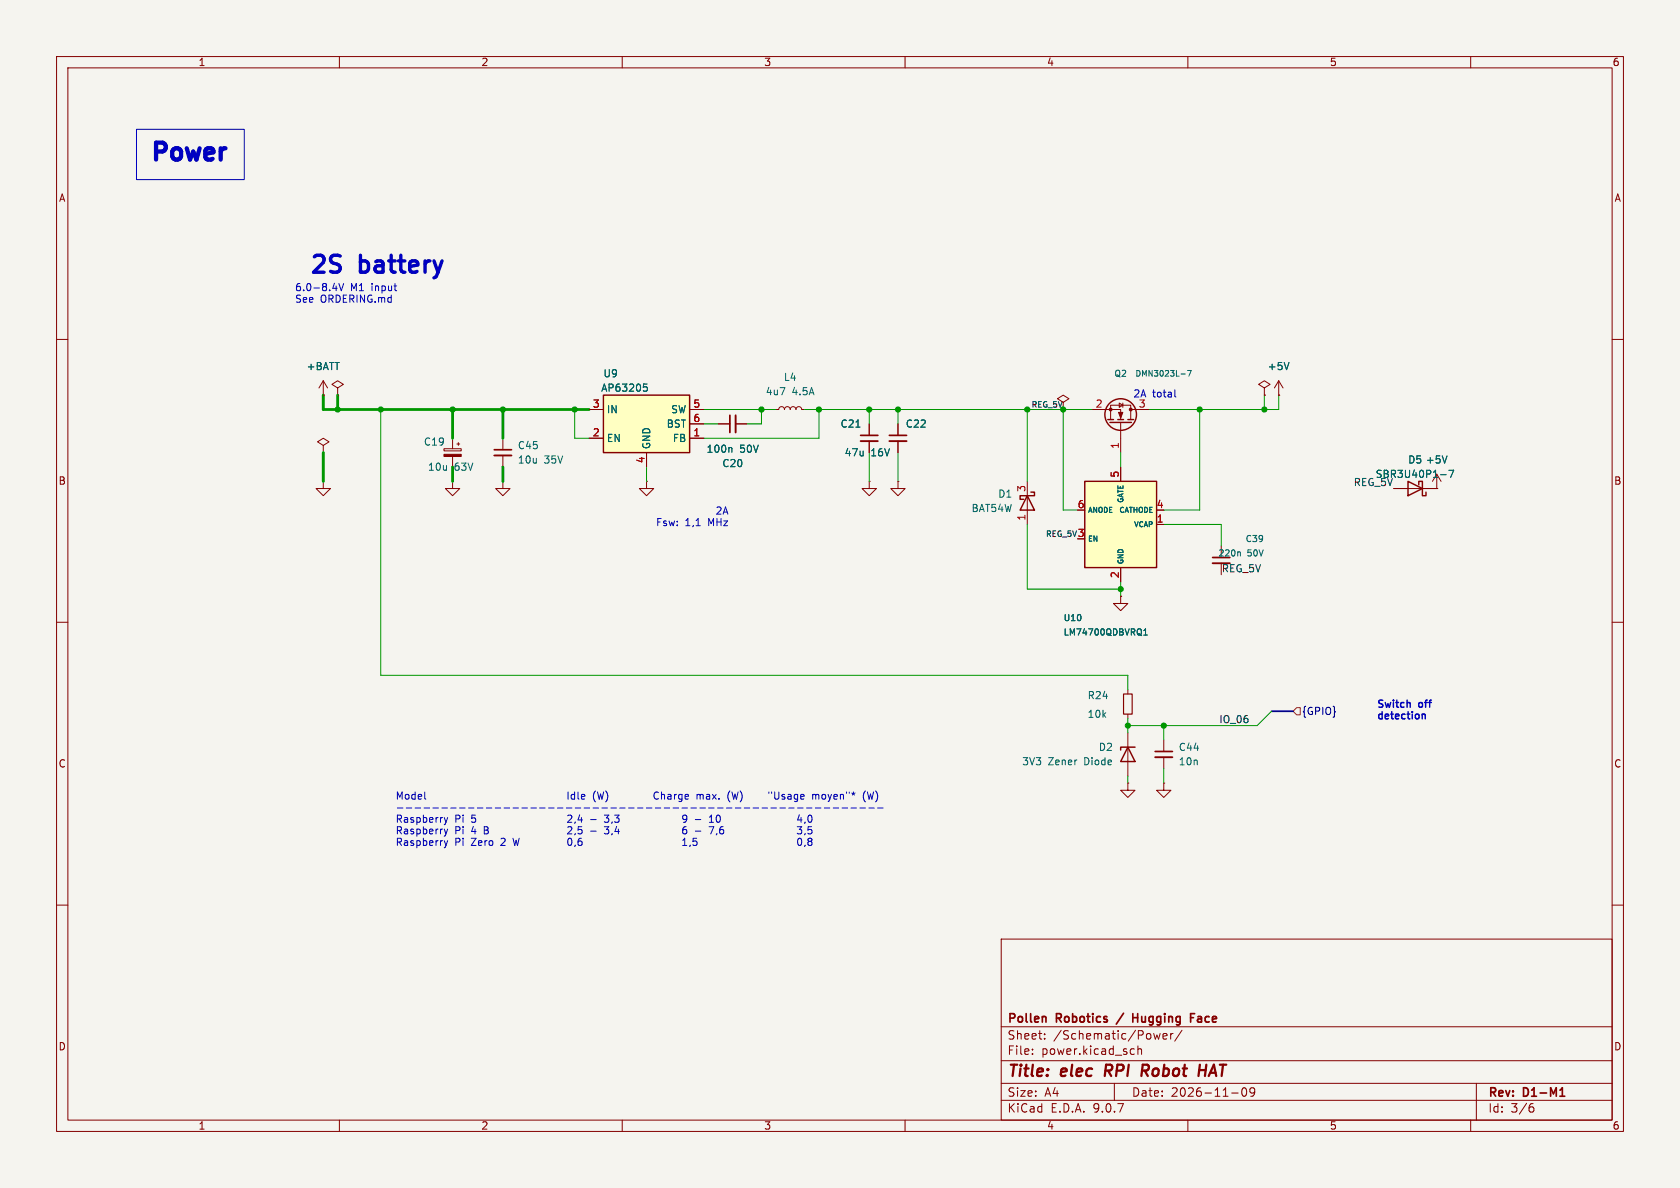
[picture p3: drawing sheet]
<svg xmlns="http://www.w3.org/2000/svg" width="297mm" height="210mm" viewBox="0 0 297 210" stroke-linecap="round" stroke-linejoin="round" font-family="sans-serif">
<path d="M0 0h297v210h-297z" fill="#f5f4ef" stroke="#f5f4ef" stroke-width=".18"/>
<g fill="none" stroke="#840000" stroke-width=".18">
<path d="M10 10h277v190h-277zM12 12h273v186h-273zM60 10v2M110 10v2M160 10v2M210 10v2M260 10v2M10 60h2M57.1 69.9h.1M57.1 78.7l1.1-.6-1.1-.6-1 .6 1 .6v1.3M57.1 67.3l-.7 1.3M57.1 67.3l.8 1.3"/>
<path d="M57.1 67.3v2.6M59.7 68.6l1-.7-1-.6-1 .6 1 .7v1.3M59.7 69.9h.1M78.5 79.3h3v.4h-3zM80 77.5v1.8M80.8 78.5h.5M81 78.2v.5M88.9 77.5v2M127 74.9h2M130 74.9h2.1M137.2 72.4h.5l.1-.4 .4-.1 .3 .1 .2 .4 .1-.4 .4-.1 .3 .1 .2 .4 .1-.4 .4-.1 .4 .1 .1 .4 .2-.4 .3-.1 .4 .1 .1 .4h.5M153.7 74.9v2.1"/>
<path d="M153.7 78v2M158.7 74.9v2.1M158.7 78v2M188 71.1l1-.6-1-.6-1.1 .6 1.1 .6v1.3M193 72.4h5.1v1.8M196.3 74.2v-2.6h3.6v2.6M197.9 71.2l.6 .4-.6 .4zM198.1 74.7v5.3M198.5 71.2v.8M199.9 72.4h3.3M223.5 68.6l1-.7-1-.6-1 .6 1 .7v1.3M223.5 69.9h.1"/>
<path d="M226.1 69.9h.1M226.1 67.3l-.8 1.3M226.1 67.3l.7 1.3M226.1 67.3v2.6M285 60h2M57.1 80h.1M57.1 85.1v1.3h1.3l-1.3 1.2-1.2-1.2h1.2M57.1 85.1h.1M80 85.1v1.3h1.3l-1.3 1.2-1.3-1.2h1.3M80 85.1h.1M80 80.7v1.9M88.9 85.1v1.3h1.3l-1.3 1.2-1.3-1.2h1.3"/>
<path d="M88.9 85.1h.1M88.9 80.5v2.1M153.7 85.1v1.3h1.2l-1.2 1.2-1.3-1.2h1.3M153.7 85.1h.1M158.7 85.1v1.3h1.3l-1.3 1.2-1.2-1.2h1.2M158.7 85.1h.1M181.6 85.1v7.6M215.9 96.5v2.1M10 110h2M198.1 105.4v1.3h1.3l-1.3 1.3-1.3-1.3h1.3M198.1 105.4h.1M285 110h2"/>
<path d="M199.4 138.4v1.3h1.3l-1.3 1.3-1.3-1.3h1.3M199.4 138.4h.1M199.4 121.9v.8M199.4 126.2v.8M199.4 129.5v7.7M10 160h2M177 166h108v32h-108zM285 160h2M60 198v2M110 198v2M160 198v2M177 194.5h108"/>
<path d="M177 191.5h108M177 187.5h108M177 181.5h108M182.5 186.3v.1M182.5 185.5v.1M184.7 183.6v.1M184.7 182.8v.1M197 191.5v3M200.1 185.4l.4 .1M200.5 186.3l-.4 .1M201.2 185.5l.2-.1 .3 .1 .1 .9M201.2 184.9v1.5"/>
<path d="M205.1 182.7l-.3 1-.3-.7-.3 .7M205.6 183.2l.7-.1-.1-.3-.4-.1-.2 .2 .1 .7h.5M207 182.7v1M207.4 182.7l-.3 .1-.1 .2M209 182.1l-1.3 2M210 198v2M217.7 193.2h1.2M219.7 192.4l.2-.1a.81 .81 0 0 1 .6 .6 .81 .81 0 0 1-.3 .8l-.2 .1a.81 .81 0 0 1-.3-1.4zM221.8 192.9l-.3 .3h-.3l-.2-.3 .1-.5 .4-.1 .2 .1a.99 .99 0 0 1-.3 1.4h-.3M260 198v2M261 191.5v6.5M270.6 195.7h.4l.2 .3-.1 .5-.5 .1"/>
<path d="M271 195.1l-.4 .1"/>
</g>
<g fill="none" stroke="#840000" stroke-width=".3">
<path d="M87.4 79.5h3M129 73.4v3.1M152.1 77h3.1M157.2 77h3.1M214.4 98.6h3M184.8 179.8l.1 .9M198.6 179.1l-1.3 1.9M200.3 179.2v1.5M200.3 179.9h.8M210.5 179.9h.5M210.5 179.2h.7M211.8 180.2v.4"/>
<path d="M275.8 193.8h.8M275.9 192.6l.3-.3v1.5"/>
</g>
<path d="M195.6 188.2l-.3 2M202 188.2h.8M202.4 189.3l.5 .9M202.9 189.2l-1 .1M212 189.2h1.1M213.3 188.2l-.3 2" fill="none" stroke="#840000" stroke-width=".4"/>
<path d="M198.6 122.7h1.6v3.5h-1.6z" fill="none" stroke="#840000" stroke-width=".2"/>
<path d="M130 73.4v3.1M152.1 78h3.1M157.2 78h3.1M87.4 80.5h3M214.4 99.6h3" fill="none" stroke="#840000" stroke-width=".33"/>
<g fill="none" stroke="#840000" stroke-width=".25">
<path d="M195.8 74.2h1M196.2 74.7h3.8M197.6 74.2h1M199.4 74.2h1M181.6 87.6l1.3 2.6h-2.6zM182.2 87h.7v.6h-2.6v.7h.7M199.4 132.1l1.3 2.5h-2.6zM200.7 132.1h-2.6v.5"/>
<circle cx="198.1" cy="73.3" r="2.79"/>
</g>
<path d="M129.2 79.1l.2 .2v.7M151.3 75.5h.7M208.8 66.1h.7M209.9 65.5h.7l-.4 1M227.9 64.1l-.4 1.2M219.1 97.6l.2 .1v.6" fill="none" stroke="#006464" stroke-width=".18"/>
<g fill="#840000" stroke="#840000" stroke-width=".18">
<path d="M78.5 80.3h3v.4h-3z"/>
<path d="M197.7 72.9h.8l-.4 1z"/>
<circle cx="199.9" cy="72.4" r=".25"/>
<circle cx="196.3" cy="72.4" r=".25"/>
</g>
<path d="M191.8 85.1h12.7v15.2h-12.7z" fill="#ffffc2"/>
<path d="M191.8 85.1h12.7v15.2h-12.7zM248.9 85.1l2.6 1.3-2.6 1.2zM250.8 85.7v-.6h.7v2.5h.6v-.6" fill="none" stroke="#840000" stroke-width=".25"/>
<path d="M114.3 85.1v1.3h1.3l-1.3 1.2-1.3-1.2h1.3M114.3 85.1h.1M198.1 82.6v2.5M204.5 92.7h1.2M246.4 86.4h7.6M254 86.4h.1M254 83.8v2.6M198.1 100.3v2.6M205.7 138.4v1.3h1.3l-1.3 1.3-1.2-1.3h1.2M205.7 138.4h.1M205.7 130.8v2M205.7 133.9v2" fill="none" stroke="#840000" stroke-width=".18"/>
<path d="M254.7 83.9h1M255.8 80.6l-.4 1.3M256.1 83.1h.9l-.6 1.3M202.2 112.3h.6M202.2 111.5l.3-.3v1.1" fill="none" stroke="#006464" stroke-width=".18"/>
<path d="M204.2 132.8h3.1" fill="none" stroke="#840000" stroke-width=".3"/>
<path d="M204.2 133.9h3.1" fill="none" stroke="#840000" stroke-width=".33"/>
<path d="M106.7 69.9h15.2v10.1h-15.2z" fill="#ffffc2"/>
<path d="M106.7 69.9h15.2v10.1h-15.2z" fill="none" stroke="#840000" stroke-width=".25"/>
<g fill="none" stroke="#840000" stroke-width=".18">
<path d="M57.1 69.9h.1M59.7 69.9h.1M104.1 72.4h2.6M104.1 77.5h2.6M121.9 72.4h2.6M121.9 77.5h2.6M121.9 74.9h2.6M127 74.9h2M130 74.9h2.1M153.7 74.9v2.1M153.7 78v2M158.7 74.9v2.1"/>
<path d="M158.7 78v2M223.5 69.9h.1M226.1 69.9h.1M114.3 80v2.6M198.1 82.6v2.5M204.5 92.7h1.2M246.4 86.4h2.5M251.5 86.4h2.5M254 86.4h.1M198.1 105.4h.1M198.1 100.3v2.6"/>
</g>
<path d="M113.8 67.9h.6M113.9 68.4h.3l.3 .2-.2 .5-.4 .1M129.2 79.1l.2 .2v.7M151.3 75.5h.7M227.9 64.1l-.4 1.2M254.7 83.9h1M255.8 80.6l-.4 1.3M256.1 83.1h.9l-.6 1.3M202.2 112.3h.6M202.2 111.5l.3-.3v1.1" fill="none" stroke="#006464" stroke-width=".18"/>
<path d="M229.2 125.1h.7v1.3h-.7l-.6-.7z" fill="none" stroke="#725600" stroke-width=".18"/>
<path d="M224.8 125.7h3.8" fill="none" stroke="#000084" stroke-width=".3"/>
<g fill="none" stroke="#009600" stroke-width=".18">
<path d="M67.3 72.4v47h132.1v2.5M101.6 72.4v5.1h2.5M124.5 72.4h12.7M124.5 74.9h2.5M134.6 72.4v2.5h-2.5M142.2 72.4h50.8M144.8 72.4v5.1h-20.3M153.7 72.4v2.5M158.7 72.4v2.5M181.6 72.4v12.7M188 72.4v17.8h2.5M212.1 72.4v17.8h-6.4"/>
<path d="M223.5 69.9v2.5M226.1 69.9v2.5h-22.9M114.3 82.6v2.5M153.7 80v5.1M158.7 80v5.1M181.6 92.7v11.4h16.5M198.1 80v2.6M205.7 92.7h10.2v3.8M198.1 102.9v2.5M199.4 127v2.5M199.4 137.2v1.2M205.7 128.3v2.5"/>
<path d="M205.7 135.9v2.5M224.8 125.7l-2.6 2.6h-22.8"/>
</g>
<path d="M57.1 69.9v2.5h47M59.7 69.9v2.5M80 72.4v5.1M88.9 72.4v5.1M57.1 80v5.1M80 82.6v2.5M88.9 82.6v2.5" fill="none" stroke="#009600" stroke-width=".5"/>
<g fill="none" stroke="#0000c2" stroke-width=".18">
<path d="M24.1 22.9h19.1v8.9h-19.1zM58.8 51h.8M59.4 50.5v.9M59.9 50.1l.4 1.3 .5-1.3M207.7 68.9v1.1l.2 .2M153 139.8a1.46 1.46 0 0 0 0 2M154.8 139.8a1.46 1.46 0 0 1 0 2M70.3 142.8h.9M71.8 142.8h1M73.4 142.8h1M75 142.8h.9M75.2 141.2l.1 .1"/>
<path d="M76.5 142.8h1M78.1 142.8h1M78.5 144.5l.3 .9M78.5 146.6l.3 .8M78.5 148.6l.3 .9M78.8 145.4l-.3 .4M78.8 147.4l-.3 .4M78.8 149.5l-.3 .4M79.1 144.5l-.3 .9M79.1 146.6l-.3 .8M79.1 148.6l-.3 .9M79.7 142.8h1"/>
<path d="M81.3 142.8h.9M82.8 142.8h1M84.4 142.8h1M86 142.8h.9M87.5 142.8h1M89.1 142.8h1M90.7 142.8h1M92.3 142.8h.9M93.8 142.8h1M95.4 142.8h1M97 142.8h1M98.6 142.8h.9"/>
<path d="M100.1 142.8h1M100.4 144.2l.5-.1 .2 .4-.8 .9h.8M100.4 146.3l.5-.2 .2 .4-.8 .9h.8M100.4 140v1.3M100.8 148.2a.79 .79 0 0 1 0 1.3M101.6 140v1.3M101.6 140.5l-.4-.1-.2 .3 .1 .5h.5M101.7 145.3l-.1 .2M101.7 147.3l-.1 .3M101.7 149.5l-.1 .1M101.7 142.8h1M102.2 140v1.1l.2 .2"/>
<path d="M102.5 144l-.3 .9M102.8 140.9l.6-.2-.1-.2-.3-.1-.2 .2v.6h.5M103.3 142.8h.9M104.4 144.9h1M104.8 142.8h1M106.4 142.8h1M107.6 146.7v.6M107.6 146.1l-.4 .5M108 142.8h1M108.2 147.3l-.1 .3M109 146.1l-.3 .9h.8M109.3 146.6v.8"/>
<path d="M109.6 142.8h.9M111.1 142.8h1M112.7 142.8h1M114.3 142.8h.9M115.9 142.8h.9M116.4 140.1a.6 .6 0 0 0-.8 .4 .6 .6 0 0 0 .6 .8l.2-.1M117.4 142.8h1M119 142.8h1M120.6 142.8h.9M120.7 149.5h.7M120.7 148.5l.4-.3v1.3M120.9 146.3a.99 .99 0 0 0-.1 1l.4 .1"/>
<path d="M121.2 146.6l-.4 .1-.1 .2M121.5 140.4l.2 .3-.6 .2M121.7 141.2l-.2 .1M122 149.4l-.1 .2M122.1 142.8h1M122.6 148.2l-.1 .6 .2-.1h.4l.1 .5-.2 .3-.5-.2M122.9 144.9h1M123.7 142.8h1M125.3 142.8h1M126.2 146.1l-.6 1.3M126.7 144.2l.2-.1a.68 .68 0 0 1 .5 .6 .68 .68 0 0 1-.5 .7l-.2-.2M126.7 147.3l-.1 .3"/>
<path d="M126.9 142.8h.9M127.8 146.1l-.3 .1a.86 .86 0 0 0 0 1.2l.4-.1v-.4l-.2-.3-.4 .1-.1 .2M128.4 142.8h1M130 142.8h1M131.6 142.8h.9M133.1 142.8h1M134.7 142.8h1M136.3 142.8h1M137.9 142.8h.9M139.4 142.8h1M140.9 146.1h.8l-.4 .5 .4 .1v.6l-.2 .1-.6-.1M141 142.8h1"/>
<path d="M141.1 148.3l.2-.1a.68 .68 0 0 1 .5 .6 .68 .68 0 0 1-.5 .7l-.2-.2-.1-.3zM141.3 144l-.3 .9h.8M141.6 144.5v.9M142.3 145.3l-.1 .2M142.3 147.3l-.1 .3M142.3 149.4l-.1 .2M142.6 142.8h1M142.9 144.2l.2-.1a.68 .68 0 0 1 .5 .6 .68 .68 0 0 1-.5 .7l-.2-.2-.1-.3zM143.1 148.7l-.3 .3 .1 .3 .2 .2 .3-.1 .1-.2v-.2l-.2-.3M143.1 148.7l-.3-.2 .3-.3h.2l.2 .2-.2 .3M143.1 148.7h.2M143.5 146.1h-.6l-.1 .6 .2-.1 .4 .1 .1 .2v.4l-.2 .1-.5-.1"/>
<path d="M143.7 140.5l.3-.1 .2 .2M143.7 140.4v.9M144.2 142.8h.9M145.7 142.8h1M147.3 142.8h1M148.6 140.5l.2-.1 .3 .1v.8M148.6 140.4v.9M148.9 142.8h.9M149.7 140v.2M150.1 140v.2M150.4 142.8h1M150.6 140.2l.3 .1"/>
<path d="M150.9 140v.3M150.9 140.3l-.2 .2M150.9 140.3l.1 .2M151.2 140.2l-.3 .1M152 142.8h1M153.3 140l.3 1.3 .3-.9 .2 .9 .3-1.3M153.6 142.8h1M155.2 142.8h.9"/>
</g>
<path d="M29.3 26.2a.81 .81 0 0 0-.6-1h-1.1v3" fill="none" stroke="#0000c2" stroke-width=".75"/>
<path d="M251.6 126.2l.4 .2v.7" fill="none" stroke="#0000c2" stroke-width=".25"/>
<g fill="#009600" stroke="#009600" stroke-width=".18">
<circle cx="188" cy="72.4" r=".46"/>
<circle cx="198.1" cy="104.1" r=".46"/>
<circle cx="181.6" cy="72.4" r=".46"/>
<circle cx="59.7" cy="72.4" r=".46"/>
<circle cx="88.9" cy="72.4" r=".46"/>
<circle cx="80" cy="72.4" r=".46"/>
<circle cx="67.3" cy="72.4" r=".46"/>
<circle cx="212.1" cy="72.4" r=".46"/>
<circle cx="199.4" cy="128.3" r=".46"/>
<circle cx="223.5" cy="72.4" r=".46"/>
<circle cx="205.7" cy="128.3" r=".46"/>
<circle cx="144.8" cy="72.4" r=".46"/>
<circle cx="153.7" cy="72.4" r=".46"/>
<circle cx="158.7" cy="72.4" r=".46"/>
<circle cx="101.6" cy="72.4" r=".46"/>
<circle cx="134.6" cy="72.4" r=".46"/>
</g>
<g font-size="4.2" fill="#0000c2">
<text x="26.4" y="30.4">Power</text>
<text x="54.6" y="48.5">2S</text>
<text x="63.8" y="48.5">battery</text>
</g>
<g font-size="2.8" fill="#840000">
<text x="178" y="190.9">Title:</text>
<text x="187.7" y="190.9">elec</text>
<text x="196.2" y="190.9">RPI</text>
<text x="203.4" y="190.9">Robot</text>
<text x="214.3" y="190.9">HAT</text>
</g>
<g font-size="2.1" fill="#840000">
<text x="178" y="184">Sheet:</text>
<text x="178" y="181.2">Pollen</text>
<text x="186.2" y="184">/Schematic/Power/</text>
<text x="186.8" y="181.2">Robotics</text>
<text x="201.5" y="181.2">Hugging</text>
<text x="212.3" y="181.2">Face</text>
<text x="178" y="186.7">File:</text>
<text x="184.1" y="186.7">power.kicad_sch</text>
<text x="178" y="196.9">KiCad</text>
<text x="178" y="194.1">Size:</text>
<text x="184.7" y="194.1">A4</text>
<text x="185.7" y="196.9">E.D.A.</text>
<text x="193.3" y="196.9">9.0.7</text>
<text x="200" y="194.1">Date:</text>
<text x="207" y="194.1">2026-11-09</text>
<text x="263" y="194.3">Rev:</text>
<text x="263" y="196.9">Id:</text>
<text x="267.1" y="196.9">3/6</text>
<text x="269.4" y="194.3">D1-M1</text>
</g>
<g font-size="1.8" fill="#840000">
<text x="35" y="11.9">1</text>
<text x="85" y="11.9">2</text>
<text x="135" y="11.9">3</text>
<text x="185" y="11.9">4</text>
<text x="235" y="11.9">5</text>
<text x="285" y="11.9">6</text>
<text x="10.3" y="35.9">A</text>
<text x="285.3" y="35.9">A</text>
<text x="10.3" y="85.9">B</text>
<text x="285.3" y="85.9">B</text>
<text x="10.3" y="135.9">C</text>
<text x="285.3" y="135.9">C</text>
<text x="10.3" y="185.9">D</text>
<text x="285.3" y="185.9">D</text>
<text x="35" y="199.9">1</text>
<text x="85" y="199.9">2</text>
<text x="135" y="199.9">3</text>
<text x="185" y="199.9">4</text>
<text x="235" y="199.9">5</text>
<text x="285" y="199.9">6</text>
</g>
<g font-size="1.8" fill="#0000c2">
<text x="52.1" y="51.6">6.0-8.4V</text>
<text x="52.1" y="53.6">See</text>
<text x="56.6" y="53.6">ORDERING.md</text>
<text x="61.9" y="51.6">M1</text>
<text x="65.8" y="51.6">input</text>
<text x="200.3" y="70.5">2A</text>
<text x="203.7" y="70.5">total</text>
<text x="115.9" y="93.1">Fsw:</text>
<text x="121.1" y="93.1">1,1</text>
<text x="125.3" y="93.1">MHz</text>
<text x="126.4" y="91.1">2A</text>
<text x="243.3" y="125.5">Switch</text>
<text x="250.9" y="125.5">off</text>
<text x="243.3" y="127.5">detection</text>
<text x="69.8" y="141.6">Model</text>
<text x="104.7" y="141.6">(W) Charge</text>
<text x="117.2" y="141.6">max.</text>
<text x="122.9" y="141.6">(W) &quot;Usage</text>
<text x="135.6" y="141.6">moyen&quot;*</text>
<text x="144.7" y="141.6">(W)</text>
<text x="69.8" y="145.6">Raspberry</text>
<text x="69.8" y="147.7">Raspberry</text>
<text x="69.8" y="149.7">Raspberry</text>
<text x="80.4" y="145.6">Pi</text>
<text x="80.4" y="147.7">Pi</text>
<text x="80.4" y="149.7">Pi</text>
<text x="83.4" y="145.6">5</text>
<text x="83.4" y="147.7">4</text>
<text x="83.4" y="149.7">Zero</text>
<text x="85.8" y="147.7">B 2,5</text>
<text x="85.9" y="145.6">2,4</text>
<text x="88.8" y="149.7">2</text>
<text x="91.2" y="149.7">W 0,6</text>
<text x="97.8" y="149.7">1,5</text>
<text x="102.2" y="149.7">0,8</text>
<text x="102.6" y="145.6">-</text>
<text x="102.6" y="147.7">3,4 6</text>
<text x="105.3" y="145.6">3,3 9</text>
<text x="120.3" y="145.6">10</text>
<text x="121.5" y="147.7">3,5</text>
<text x="123.7" y="145.6">4,0</text>
</g>
<g font-size="1.8" fill="#006464">
<text x="54.1" y="65.6">+BATT</text>
<text x="224" y="65.6">+5V</text>
<text x="106.2" y="69.4">AP63205</text>
<text x="106.6" y="66.9">U9</text>
<text x="135.3" y="70.1">4u7</text>
<text x="138.5" y="67.5">L4</text>
<text x="140" y="70.1">4.5A</text>
<text x="107.2" y="73.3">IN</text>
<text x="117.8" y="75.8">BST</text>
<text x="118.5" y="73.3">SW</text>
<text x="148.5" y="75.8">C21</text>
<text x="160" y="75.8">C22</text>
<text x="74.8" y="79">C19</text>
<text x="75.6" y="83.4">10u</text>
<text x="80.3" y="83.4">63V</text>
<text x="91.4" y="79.6">C45</text>
<text x="91.4" y="82.1">10u</text>
<text x="96.2" y="82.1">35V</text>
<text x="107.2" y="78.3">EN</text>
<text x="115.2" y="79.5" transform="rotate(-90 115.2 79.5)">GND</text>
<text x="118.9" y="78.3">FB</text>
<text x="124.8" y="80.2">100n</text>
<text x="127.6" y="82.8">C20</text>
<text x="130.8" y="80.2">50V</text>
<text x="149.2" y="80.9">47u</text>
<text x="154" y="80.9">16V</text>
<text x="248.8" y="82.1">D5 +5V</text>
<text x="176.4" y="88.2">D1</text>
<text x="239.2" y="86">REG_5V</text>
<text x="243.1" y="84.7">SBR3U40P1-7</text>
<text x="171.7" y="90.7">BAT54W</text>
<text x="192.2" y="123.8">R24</text>
<text x="192.2" y="127.1">10k</text>
<text x="180.6" y="135.5">3V3</text>
<text x="185.3" y="135.5">Zener</text>
<text x="191.8" y="135.5">Diode</text>
<text x="194.2" y="132.9">D2</text>
<text x="208.3" y="132.9">C44</text>
<text x="208.3" y="135.5">10n</text>
</g>
<g font-size="1.8" fill="#a90000">
<text x="104.7" y="72.1">3</text>
<text x="104.7" y="77.2">2</text>
<text x="122.5" y="72.1">5</text>
<text x="122.5" y="74.7">6</text>
<text x="122.5" y="77.2">1</text>
<text x="193.6" y="72.1">2</text>
<text x="201.2" y="72.1">3</text>
<text x="114" y="82" transform="rotate(-90 114 82)">4</text>
<text x="197.9" y="79.4" transform="rotate(-90 197.9 79.4)">1</text>
<text x="181.4" y="87.1" transform="rotate(-90 181.4 87.1)">3</text>
<text x="190.4" y="89.9">6</text>
<text x="197.9" y="84.5" transform="rotate(-90 197.9 84.5)">5</text>
<text x="204.4" y="89.9">4</text>
<text x="181.4" y="92.1" transform="rotate(-90 181.4 92.1)">1</text>
<text x="190.4" y="95">3</text>
<text x="204.4" y="92.5">1</text>
<text x="197.9" y="102.3" transform="rotate(-90 197.9 102.3)">2</text>
</g>
<g font-size="1.8" fill="#0f0f0f">
<text x="215.9" y="101.3">REG_5V</text>
<text x="215.5" y="127.9">IO_06</text>
</g>
<text font-size="1.8" fill="#000084" x="230.1" y="126.6">{GPIO}</text>
<g font-size="1.5" fill="#006464">
<text x="196.9" y="66.8">Q2</text>
<text x="215.3" y="98.6">220n</text>
<text x="220.1" y="96">C39</text>
<text x="220.5" y="98.6">50V</text>
<text x="187.9" y="112.5">LM74700QDBVRQ1</text>
<text x="187.9" y="110">U10</text>
</g>
<text font-size="1.4" fill="#006464" x="200.6" y="66.8">DMN3023L-7</text>
<g font-size="1.4" fill="#0f0f0f">
<text x="182.2" y="72.1">REG_5V</text>
<text x="184.8" y="95">REG_5V</text>
</g>
<g font-size="1.3" fill="#006464">
<text x="198.8" y="89" transform="rotate(-90 198.8 89)">GATE</text>
<text x="192.3" y="90.8">ANODE</text>
<text x="192.3" y="95.9">EN</text>
<text x="197.7" y="90.8">CATHODE</text>
<text x="200.3" y="93.4">VCAP</text>
<text x="198.8" y="99.8" transform="rotate(-90 198.8 99.8)">GND</text>
</g>
</svg>
